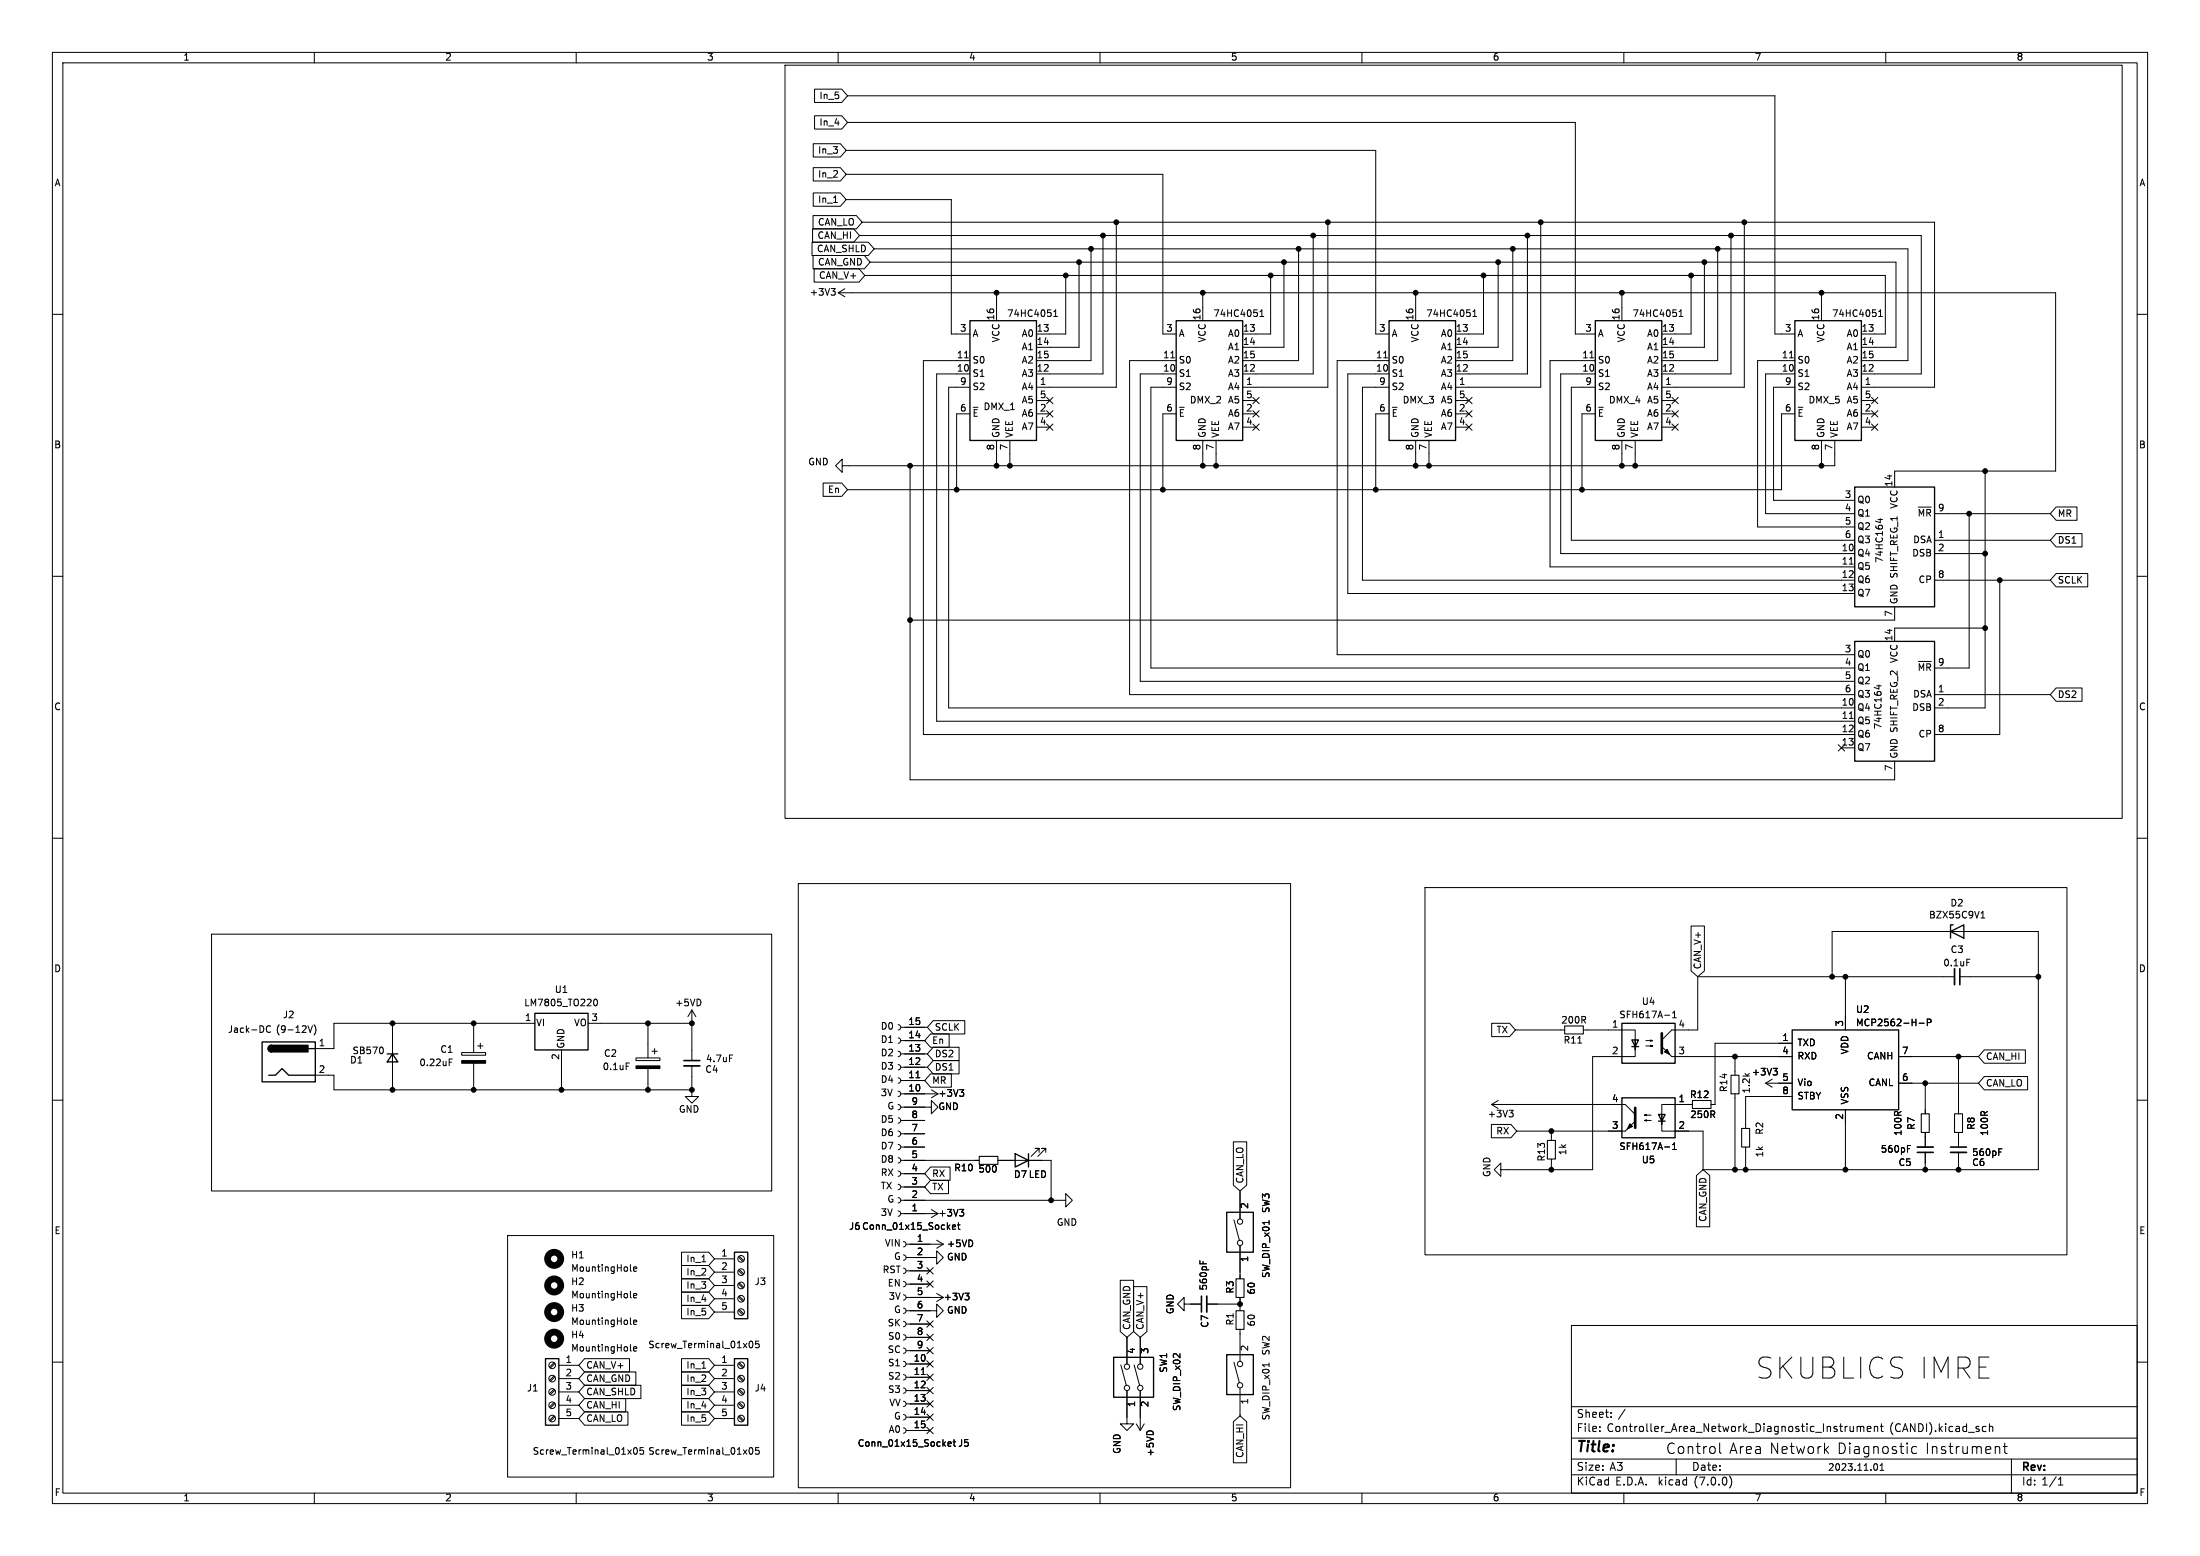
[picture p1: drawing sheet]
<svg xmlns="http://www.w3.org/2000/svg" width="420mm" height="297mm" viewBox="0 0 420 297" stroke-linecap="round" stroke-linejoin="round" font-family="sans-serif">
<g fill="none" stroke="#000" stroke-width=".19">
<path d="M10 10h400v277h-400zM12 12h396v273h-396zM60 10v2M110 10v2M149.9 12.4h255.2v143.8h-255.2zM155.5 17h5.2l1.1 1.3-1.1 1.3h-5.2zM160 10v2M161.8 18.3h177v45.5h3.8M210 10v2M260 10v2M310 10v2M360 10v2"/>
<path d="M155.2 27.4h5.2l1.1 1.3-1.1 1.3h-5.2zM155.2 32h5.2l1.1 1.3-1.1 1.2h-5.2zM155.2 36.8h5.2l1.1 1.3-1.1 1.3h-5.2zM155.5 22.1h5.2l1.1 1.3-1.1 1.2h-5.2zM159.1 38.7h.8M161.5 38.1h20.1v25.7h3.6M161.5 33.3h60.5v30.5h2.5M161.5 28.7h101.1v35.1h2.6M161.8 23.4h138.9v40.4h3.8M10 60h2M155 46.2h10.8l1.1 1.3-1.1 1.3h-10.8zM155.1 43.7h7.9l1.1 1.3-1.1 1.2h-7.9z"/>
<path d="M155.2 41.1h8.3l1.1 1.3-1.1 1.3h-8.3zM155.2 48.8h9.8l1.1 1.2-1.1 1.3h-9.8zM155.4 51.3h8.6l1.1 1.3-1.1 1.2h-8.6zM158.7 55.1h.8l-.5 .5M159.2 55.6l.3 .2v.3l-.3 .2M160 55.9h232.4v34h-30.7v3.1M160 55.9l1.3 .7M161.3 55.1l-1.3 .8M164.1 45h202.7v26.4h-11.5M164.6 42.4h204.7v31.5h-14M165.1 52.6h194.8v11.2h-4.6M166.1 50h195.8v16.3h-6.6"/>
<path d="M166.9 47.5h197.3v21.3h-8.9M190.2 55.9v5.3M201.2 59.5l.3-.4v1.3M203.5 52.6v11.2h-5.6M206 50v16.3h-8.1M208.3 47.5v21.3h-10.4M210.6 45v26.4h-12.7M213.1 42.4v31.5h-15.2M229.6 55.9v5.3M240.5 59.5l.4-.4v1.3M242.6 52.6v11.2h-5.4M245.1 50v16.3h-7.9"/>
<path d="M247.9 47.5v21.3h-10.7M250.7 45v26.4h-13.5M253.5 42.4v31.5h-16.3M270.3 55.9v5.3M281.2 59.5l.3-.4v1.3M283.2 52.6v11.2h-5.3M286 50v16.3h-8.1M288.8 47.5v21.3h-10.9M291.6 45v26.4h-13.7M294.1 42.4v31.5h-16.2M309.6 55.9v5.3M320.5 59.5l.4-.4v1.3"/>
<path d="M322.8 52.6v11.2h-5.6M325.4 50v16.3h-8.2M327.9 47.5v21.3h-10.7M330.5 45v26.4h-13.3M333 42.4v31.5h-15.8M347.7 55.9v5.3M358.6 59.5l.4-.4v1.3M408 60h2M184.1 68.3h.8M185.2 73.9h-4.1v61.2h173M185.2 71.4h-6.4v66.3h175.3M185.2 68.8h-8.9v71.4h177.8"/>
<path d="M185.2 79h-2.6v14.5M185.8 77.7h.9M186 78.8h.4M186.6 78.2h-.6v1.3h.6M197.9 79h2.5M197.9 76.5h2.5M199.8 75.8l1.2 1.3M199.8 78.4l1.2 1.2M201 75.8l-1.2 1.3M201 78.4l-1.2 1.2M201.2 60.4h.7M223.5 68.3h.7"/>
<path d="M224.5 73.9h-4.8v53.6h134.4M224.5 71.4h-6.8v58.6h136.4M224.5 68.8h-8.9v63.8h138.5M224.5 79h-2.5v14.5M225.2 77.7h.9M225.3 78.8h.5M226 78.2h-.7v1.3h.7M237.2 79h2.6M237.2 76.5h2.6M239.2 75.8l1.2 1.3M239.2 78.4l1.2 1.2M240.4 75.8l-1.2 1.3"/>
<path d="M240.4 78.4l-1.2 1.2M240.5 60.4h.8M264.1 68.3h.8M265.2 73.9h-5.1v36.8h94M265.2 71.4h-7.9v41.9h96.8M265.2 68.8h-9.9v56.2h98.8M265.2 79h-2.6v14.5M265.8 77.7h.9M266 78.8h.4M266.6 78.2h-.6v1.3h.6M277.9 79h2.5M277.9 76.5h2.5"/>
<path d="M279.8 78.4l1.2 1.2M279.8 75.8l1.2 1.3M281 78.4l-1.2 1.2M281 75.8l-1.2 1.3M281.2 60.4h.7M303.5 68.3h.7M304.5 73.9h-4.5v29.2h54.1M304.5 71.4h-6.6v34.3h56.2M304.5 68.8h-8.6v39.4h58.2M304.5 79h-2.5v14.5M305.2 77.7h.9M305.4 78.8h.4"/>
<path d="M306 78.2h-.6v1.3h.6M317.2 79h2.6M317.2 76.5h2.6M319.2 78.4l1.2 1.2M319.2 75.8l1.2 1.3M320.4 78.4l-1.2 1.2M320.4 75.8l-1.2 1.3M320.5 60.4h.8M341.6 68.3h.7M342.6 73.9h-4v21.6h15.5M342.6 71.4h-5.5v26.6h17M342.6 68.8h-7.1v31.8h18.6"/>
<path d="M342.6 79h-2.5v14.5h-178.3M343.3 77.7h.9M343.5 78.8h.4M344.1 78.2h-.6v1.3h.6M355.3 79h2.6M355.3 76.5h2.6M357.3 78.4l1.2 1.2M357.3 75.8l1.2 1.3M358.5 78.4l-1.2 1.2M358.5 75.8l-1.2 1.3M358.6 60.4h.8M157.1 92.2h3.6l1.1 1.3-1.1 1.2h-3.6z"/>
<path d="M173.7 88.9v59.9h188v-3.5M190.2 84.1v4.8M192.8 84.1v4.8M197.9 81.5h2.5M199.8 80.9l1.2 1.2M201 80.9l-1.2 1.2M229.6 84.1v4.8M232.2 84.1v4.8M237.2 81.5h2.6M239.2 80.9l1.2 1.2M240.4 80.9l-1.2 1.2M270.3 84.1v4.8"/>
<path d="M272.8 84.1v4.8M277.9 81.5h2.5M279.8 80.9l1.2 1.2M281 80.9l-1.2 1.2M309.6 84.1v4.8M312.2 84.1v4.8M317.2 81.5h2.6M319.2 80.9l1.2 1.2M320.4 80.9l-1.2 1.2M347.7 84.1v4.8M350.3 84.1v4.8h-189.5v1.3l-1.3-1.3 1.3-1.3v1.3M355.3 81.5h2.6"/>
<path d="M357.3 80.9l1.2 1.2M358.5 80.9l-1.2 1.2M358.5 99.2h.9M358.9 99v.8l-.9-.3M366.2 96.8h2.5M366.4 98.5v-1.3l.4 .9 .4-.9v1.3M368.6 97.7l-.2-.4-.6-.1v1.3M369.3 98h22.1M375.9 98v29.5h-6.6M379 89.9v45.2h-9.7M392.5 96.8h4v2.5h-4l-1.1-1.3zM10 110h2"/>
<path d="M353 107.7h.8M361.7 115.8v2.6h-188M369.3 103.1h22.1M369.3 105.7h9.7M369.3 110.7h22.1M379 119.9h-17.3v2.5M381.8 110.7v29.5h-12.5M392.5 109.5h6.1v2.5h-6.1l-1.1-1.3zM392.5 101.9h5v2.5h-5l-1.1-1.3zM408 110h2M353 137.1h.8M358.3 130.9h.8"/>
<path d="M358.7 130.7v.8l-.9-.3M366.2 126.3h2.5M366.4 128v-1.3l.4 .9 .4-.9v1.3M368.6 127.1l-.2-.3-.6-.1v1.3M369.3 132.6h22.1M392.5 131.3h5v2.6h-5l-1.1-1.3zM10 160h2M350.9 142.1l1.2 1.3M351.5 142.7h2.6M352.1 142.1l-1.2 1.3M408 160h2M40.4 178.3h106.9v49h-106.9z"/>
<path d="M152.4 168.7h94v115.3h-94zM272 169.4h122.6v70.1h-122.6zM322.8 176.8h2.6v8.5l-1.3 1.1-1.3-1.1zM378.2 175.2h.7M378.2 174.3l.3-.4v1.3M51.6 195.9a.6 .6 0 0 0-.8 .4 .6 .6 0 0 0 .6 .8l.2-.2M58.8 195.8l.4 1.3 .4-1.3M60 195.6a1.46 1.46 0 0 1 0 1.9M73 200l.2 .3-.2 .7M74.9 195.3v12.7M90.4 195.3v5.6M91.2 199.6h1"/>
<path d="M91.7 199.1v1.1M102.1 195.3h-38.3v4.9h-3.6M112.3 195.3h19.8M113.3 191.2l.3-.5a.68 .68 0 0 1 .5 .6 .68 .68 0 0 1-.5 .7l-.3-.5M123.7 195.3v6.6M132.1 192.8l.7 1.3M132.1 192.8v9.6M132.1 192.8l-.8 1.3M171.4 195.6l.4 .1 .2 .4-.2 .4-.4 .1M171.4 198.1l.4 .2 .2 .3-.2 .4-.4 .1M172 196.1h5M172 198.6h4.5"/>
<path d="M177.6 197.4h3.6v2.5h-3.6l-1.1-1.3zM178.1 194.8h6.1v2.6h-6.1l-1.1-1.3zM178.1 199.9h5v2.5h-5l-1.1-1.2zM284.8 195.3h3.4l1.1 1.3-1.1 1.3h-3.4zM289.3 196.6h9.4M302.3 196.6h9.9v3.8v-1.9M312.2 199.8v1.9h-8.2v21.6h-17.5v-1.3l-1.3 1.3 1.3 1.2v-1.2M314.2 199.6h1.3l-.4 .2v-.3l.4 .1M314.2 198.6h1.3l-.4 .2v-.3l.4 .1M317.8 193.8h1M319.3 193.4l.4-.4v1.3M319.3 194.3h.7"/>
<path d="M324.1 186.4h49M324.1 186.4v10.2h-4.9l-2 1.9M342.1 199.1h-14.7v11.7h-.8M349.8 186.4v-8.6h39.3v45.5h-64M352.3 186.4v10.2M366.4 195.3h.9M367.9 195.2l.6-.1 .2-.2-.1-.3-.7-.1v1.3M374.1 186.4h15M375.5 183.1h.6M10 210h2M60.2 205.2h3.6v2.8h68.3M85.8 202.7h.4"/>
<path d="M85.8 202.1h.6M88.1 200.9h4.6v.5h-4.6zM90.4 202.9v5.1M107.2 200.4v7.6M119.5 202.9h.6M121.4 201.9h4.6v.5h-4.6zM123.7 204v4M124.5 200.7h1M125 200.2v1M132.1 208v1.3h-1.3l1.3 1.3 1.2-1.3h-1.2M132.1 203.5v4.5M139.3 201.4h.6"/>
<path d="M171.4 200.7l.4 .1 .2 .4-.2 .3-.4 .2M171.4 203.2l.4 .2 .2 .3-.2 .4-.4 .1M171.4 205.7l.4 .2 .2 .4-.2 .3-.4 .2M171.4 208.3l.4 .1 .2 .4-.2 .4-.4 .1M171.4 210.8l.4 .2 .2 .3-.2 .4-.4 .1M171.4 213.4l.4 .1 .2 .4-.2 .3-.4 .2M171.4 215.9l.4 .2 .2 .3-.2 .4-.4 .1M171.4 218.4l.4 .2 .2 .4-.2 .3-.4 .2M172 211.3h5.8v1.3l1.3-1.3-1.3-1.2v1.2M172 208.8h7.1M172 201.2h5M172 203.7h5"/>
<path d="M172 206.2h4.5M172 213.9h4.5M172 216.4h4.5M172 218.9h4.5M174.9 205.7h.7M177.6 205h4v2.5h-4l-1.1-1.3zM177.8 208l1.3 .8M178.1 202.4h5v2.6h-5l-1.1-1.3zM179.1 208.8l-1.3 .8M183.2 208h.8l-.4 .5M183.7 208.5l.3 .2v.3l-.3 .3M198.4 220v-.8h-.8h.8l-1.6 1.5"/>
<path d="M199.6 220v-.8h-.7h.7l-1.5 1.5M235.5 217.9h2.5v8.3l-1.3 1.1-1.2-1.1zM284.7 214.6h3.7l1.2 1.3-1.2 1.3h-3.7zM284.7 210.8h25.6l1.9 1.9M284.7 210.8l1.3 .8M286 210.1l-1.3 .7M288.1 211.9h.8l-.5 .5M288.6 212.4l.3 .2v.3l-.3 .3M289.6 215.9h20.7M296.2 215.9v1.8M313.9 213.9l.4-.2v.3l-.4-.1h1.3M313.9 212.9l.4-.2v.3l-.4-.1h1.3"/>
<path d="M317.2 214v1.9h7.9v7.4M317.8 218.9h1M319.2 201.7h22.9M319.3 219.4h.7M319.3 218.5l.4-.4v1.3M323.1 210.8h-5.9v3.8v-1.9M331.2 201.7v3.5M331.2 208.8v14.5M333.2 218.9v4.4M337.1 206.8h5M337.1 206.8l1.2 .7M338.3 206l-1.2 .8"/>
<path d="M338.5 203.9h.8l-.4 .5M339 204.4l.3 .2v.3l-.3 .3M342.1 209.3h-8.9v6.1M352.3 211.8v11.5M362.5 201.7h15.2M362.5 206.8h15.2M364.1 218.7h.6M367.5 206.8v5.8M367.5 216.2v2.7M367.5 220v3.3M373.9 201.7v10.9M373.9 216.2v2.7"/>
<path d="M373.9 220v3.3M378.8 205.5h8.3v2.5h-8.3l-1.1-1.2zM378.8 200.4h7.9v2.5h-7.9l-1.1-1.2zM381.6 219.3h.6M408 210h2M96.9 235.8h50.8v46.1h-50.8zM130.1 239h5.2l1.1 1.3-1.1 1.3h-5.2zM140.9 240l.9 .8M141.1 239.8l.9 .8M171.4 221l.4 .1 .2 .4-.2 .4-.4 .1M171.4 223.5l.4 .2 .2 .3-.2 .4-.4 .1M171.4 226.1l.4 .1 .2 .4-.2 .3-.4 .2"/>
<path d="M171.4 228.6l.4 .2 .2 .3-.2 .4-.4 .1M171.4 231.1l.4 .2 .2 .4-.2 .3-.4 .2M172 229.1h31.5v1.3l1.2-1.3-1.2-1.3v1.3M172 221.5h14.9M172 231.6h7.1M172 224h4.5M172 226.6h4.5M172.5 239.5l.3 .2 .2 .3-.2 .4-.3 .1M172.5 237l.3 .1 .2 .4-.2 .4-.3 .1M173 237.5h7.1M177.6 222.8h3.8v2.5h-3.8l-1.1-1.3zM177.6 225.3h3.5v2.5h-3.5l-1.1-1.2z"/>
<path d="M177.8 230.9l1.3 .7M178.8 236.7l1.3 .8M179.1 231.6l-1.3 .8M180.1 237.5l-1.3 .8M181.8 234.2l.6-.1v-.2l-.4-.1-.2 .2 .1 .6h.5M182.8 233.8h.5M183 233.4v1.1l.3 .2M183.2 230.8h.8l-.4 .5M183.7 231.3l.3 .3v.3l-.3 .2M190.5 221.5h10.2v7.6M235.6 232.8l1 3.9M236.7 227.3v5.4"/>
<path d="M236.7 237.7v6.4M242.3 233v.7M296.2 221.2v2.1M323.8 224.4l1.3-1.1 1.3 1.1v9.8h-2.6zM10 260h2M111.6 259.3h8.6v2.6h-8.6l-1.1-1.3zM120.4 252.8h.1M120.4 257.8l.1 .1M120.4 247.7h.1M120.4 242.6l.1 .1M121 252.4l.6-.1-.1-.3h-.4l-.1 .2v.6h.5M121 242.2l.6-.1-.1-.2-.4-.1-.1 .2v.6h.5"/>
<path d="M121 247.3l.6-.1-.1-.3h-.4l-.1 .2v.6h.5M121 257.5l.6-.1-.1-.3-.4-.1-.1 .2v.6h.5M130.1 244.1h5.2l1.1 1.3-1.1 1.2h-5.2zM130.1 241.6h5.2l1.1 1.2-1.1 1.3h-5.2zM130.1 259.3h5.2l1.1 1.3-1.1 1.3h-5.2zM130.1 249.2h5.2l1.1 1.2-1.1 1.3h-5.2zM130.1 246.6h5.2l1.1 1.3-1.1 1.3h-5.2zM134 240.8h.7M136.4 240.3h3.8M136.4 242.8h3.8M136.4 245.4h3.8M136.4 247.9h3.8"/>
<path d="M136.4 250.4h3.8M140.9 250.1l.9 .9M140.9 247.6l.9 .8M140.9 245l.9 .9M140.9 242.5l.9 .8M141.1 249.9l.9 .9M141.1 247.4l.9 .8M141.1 244.9l.9 .8M141.1 242.3l.9 .9M143.2 256.1l.1-.1a.68 .68 0 0 1 .4 .6 .68 .68 0 0 1-.4 .7 .84 .84 0 0 1-.1-1.2zM144.9 256h-.6l-.1 .6 .2-.1h.4l.1 .2v.4l-.2 .2-.5-.2M172.5 259.8l.3 .2 .2 .4-.2 .3-.3 .2"/>
<path d="M172.5 257.3l.3 .2 .2 .3-.2 .4-.3 .1M172.5 254.8l.3 .1 .2 .4-.2 .3-.3 .2M172.5 252.2l.3 .2 .2 .3-.2 .4-.3 .1M172.5 249.7l.3 .1 .2 .4-.2 .4-.3 .1M172.5 247.1l.3 .2 .2 .4-.2 .3-.3 .2M172.5 244.6l.3 .2 .2 .3-.2 .4-.3 .1M172.5 242.1l.3 .1 .2 .4-.2 .3-.3 .2M173 250.2h5.8v1.3l1.3-1.3-1.3-1.3v1.3M173 240h5.8v1.3l1.3-1.3-1.3-1.2v1.2M173 257.8h4.5M173 255.3h4.5M173 252.7h4.5"/>
<path d="M173 247.6h7.1M173 245.1h4.5M173 242.6h4.5M176.9 259.7l1.3 1.3M176.9 242l1.3 1.2M176.9 252.1l1.3 1.2M176.9 254.7l1.3 1.2M176.9 244.5l1.3 1.2M176.9 257.2l1.3 1.2M178.2 259.7l-1.3 1.3M178.2 242l-1.3 1.2M178.2 252.1l-1.3 1.2"/>
<path d="M178.2 254.7l-1.3 1.2M178.2 244.5l-1.3 1.2M178.2 257.2l-1.3 1.2M178.8 246.9l1.3 .7M180.1 247.6l-1.3 .8M184.2 246.8h.8l-.4 .5M184.8 247.3l.2 .3v.3l-.2 .2M213.9 244.4h2.5v9.8l-1.3 1.1-1.2-1.1zM215.1 255.3v5M216.4 245.6h2.5v8.6l-1.2 1.1-1.3-1.1zM217.7 255.3v5M226.1 248.9v1.3l-1.3-1.3 1.3-1.3v1.3h3.3"/>
<path d="M229.1 240.6v.6M230.4 248.9h6.3M236.7 247.6v2.6M236.7 253.7v6.1M300 253h108v32h-108zM408 260h2M105.8 270.3l-.9 .8M105.8 267.7l-.9 .9M105.8 265.2l-.9 .8M105.8 262.6l-.9 .9M105.8 260.1l-.9 .8M105.9 270.4l-.8 .9"/>
<path d="M105.9 267.9l-.8 .8M105.9 265.4l-.8 .8M105.9 262.8l-.8 .9M105.9 260.3l-.8 .8M106.7 260.6h3.8M106.7 263.1h3.8M106.7 265.7h3.8M106.7 268.2h3.8M106.7 270.8h3.8M111.6 264.4h10.8v2.6h-10.8l-1.1-1.3zM111.6 269.5h8.3v2.5h-8.3l-1.1-1.2zM111.6 267h7.8v2.5h-7.8l-1.1-1.3z"/>
<path d="M111.6 261.9h9.8v2.5h-9.8l-1.1-1.3zM121.1 276.4l.1-.1a.68 .68 0 0 1 .5 .6 .68 .68 0 0 1-.5 .7l-.3-.5zM122.8 276.3h-.6v.6l.1-.1 .5 .1 .1 .1-.1 .5-.2 .1-.4-.1M130.1 264.4h5.2l1.1 1.3-1.1 1.3h-5.2zM130.1 269.5h5.2l1.1 1.3-1.1 1.2h-5.2zM130.1 261.9h5.2l1.1 1.2-1.1 1.3h-5.2zM130.1 267h5.2l1.1 1.2-1.1 1.3h-5.2zM134 261.2h.7M136.4 260.6h3.8M136.4 263.1h3.8M136.4 265.7h3.8M136.4 268.2h3.8"/>
<path d="M136.4 270.8h3.8M140.9 270.4l.9 .9M140.9 267.9l.9 .8M140.9 265.4l.9 .8M140.9 262.8l.9 .9M140.9 260.3l.9 .8M141.1 270.3l.9 .8M141.1 267.7l.9 .9M141.1 265.2l.9 .8M141.1 262.6l.9 .9M141.1 260.1l.9 .8M143.1 276.4l.2-.1a.68 .68 0 0 1 .4 .6 .68 .68 0 0 1-.4 .7l-.3-.5z"/>
<path d="M144.9 276.3h-.6l-.1 .6 .2-.1 .4 .1 .1 .1v.5l-.2 .1-.5-.1M172.5 272.5l.3 .2 .2 .4-.2 .3-.3 .2M172.5 270l.3 .2 .2 .3-.2 .4-.3 .1M172.5 267.5l.3 .1 .2 .4-.2 .3-.3 .2M172.5 264.9l.3 .2 .2 .3-.2 .4-.3 .1M172.5 262.4l.3 .1 .2 .4-.2 .4-.3 .1M173 273h4.5M173 270.5h4.5M173 268h4.5M173 265.4h4.5M173 262.9h4.5M173 260.3h4.5"/>
<path d="M175.9 262.4h.7M176.9 272.4l1.3 1.3M176.9 269.9l1.3 1.2M176.9 262.3l1.3 1.2M176.9 264.8l1.3 1.2M176.9 267.4l1.3 1.2M178.2 272.4l-1.3 1.3M178.2 269.9l-1.3 1.2M178.2 262.3l-1.3 1.2M178.2 264.8l-1.3 1.2M178.2 267.4l-1.3 1.2M181 275.6l.6-.1-.1-.2-.3-.1-.2 .2v.6h.5"/>
<path d="M181.9 275.2h.5M182.1 274.8v1.1l.2 .2M214 260.5l1 3.9M215.1 265.4v6.4h-1.2l1.2 1.2 1.3-1.2h-1.3M216.5 260.5l1.1 3.9M216.9 271.8l.8 1.2M217.7 265.4v7.6M218.4 271.8l-.7 1.2M235.5 271.4l1.2-1.1 1.3 1.1v7.8h-2.5zM235.6 260l1 3.9M236.7 264.9v5.4M242.3 260.2v.7"/>
<path d="M300 278.5h108M300 274.5h108M300 268.5h108M305.4 273.1v.2M305.4 272.3v.2M307.6 270.4v.2M307.6 269.6v.2M320 278.5v3M328.3 275.4v1.8l.3 .2M348.5 276.7l.6 .7M349.1 276.1l-.8 .8M353.2 272.3v.9l.4 .1 .2-.2"/>
<path d="M353.8 272.3v1M354.5 272.4l.5-.1 .2 .2M354.5 272.3v1M355.2 272.5l.2-.2h.3l.1 1M355.2 272.5v.8M356.5 272.8l.7-.2-.1-.3h-.4l-.2 .2v.7h.6M357.8 272.4l.2-.1h.4l.1 1M357.8 272.3v1M358.2 279.4a.75 .75 0 0 1-.2 1.2M358.9 279.7l.4-.3v1.2M359 272.3h.5M359.2 271.8v1.2l.3 .3"/>
<path d="M365.9 276.2l-.6-.1-.4 .4v.6l.2 .2h.8M379 272.3h.1M379.1 273.2l-.1 .1M379.8 272.4l.2-.1h.4v1M379.8 271.8v1.5M381.2 276.1l.5 .1 .1 .2v1M382.4 276.1h.8M382.7 275.4v1.8l.1 .1 .4 .1M384 278.5v6.5M60 285v2M110 285v2M160 285v2"/>
<path d="M210 285v2M260 285v2M300 281.5h108M310 285v2M330.2 281.7a1.72 1.72 0 0 1 0 2.3M358.9 280.6h.7M360 285v2M393 283.5h.8M393 282.4l.4-.4v1.5"/>
<circle cx="236.7" cy="237.2" r=".51"/>
<circle cx="236.7" cy="233.2" r=".51"/>
<circle cx="141.5" cy="245.4" r=".63"/>
<circle cx="141.5" cy="240.3" r=".63"/>
<circle cx="141.5" cy="250.4" r=".63"/>
<circle cx="141.5" cy="242.8" r=".63"/>
<circle cx="141.5" cy="247.9" r=".63"/>
<circle cx="105.4" cy="260.6" r=".63"/>
<circle cx="105.4" cy="270.8" r=".63"/>
<circle cx="105.4" cy="265.7" r=".63"/>
<circle cx="105.4" cy="263.1" r=".63"/>
<circle cx="105.4" cy="268.2" r=".63"/>
<circle cx="141.5" cy="260.6" r=".63"/>
<circle cx="141.5" cy="265.7" r=".63"/>
<circle cx="141.5" cy="263.1" r=".63"/>
<circle cx="141.5" cy="268.2" r=".63"/>
<circle cx="141.5" cy="270.8" r=".63"/>
<circle cx="215.1" cy="264.9" r=".51"/>
<circle cx="215.1" cy="260.9" r=".51"/>
<circle cx="217.7" cy="264.9" r=".51"/>
<circle cx="217.7" cy="260.9" r=".51"/>
<circle cx="236.7" cy="264.4" r=".51"/>
<circle cx="236.7" cy="260.3" r=".51"/>
</g>
<path d="M373.1 184.9v3.1M130.6 203.5h3M366 218.9h3.1M372.4 220h3M230.4 247.4v3" fill="none" stroke="#000" stroke-width=".33"/>
<path d="M374.1 184.9v3.1M130.6 202.4h3M366 220h3.1M372.4 218.9h3M229.4 247.4v3" fill="none" stroke="#000" stroke-width=".3"/>
<g fill="#000" stroke="#000" stroke-width=".19">
<path d="M88.1 202.4h4.6v.5h-4.6zM121.4 203.5h4.6v.5h-4.6zM310.3 215.9l1.9-1.9zM311.1 214.5l.6 .5-1.1 .5zM317.8 200.8l.5-.5 .5 1zM317.2 199.8l2 1.9z"/>
<circle cx="190.2" cy="55.9" r=".46"/>
<circle cx="203.5" cy="52.6" r=".46"/>
<circle cx="206" cy="50" r=".46"/>
<circle cx="208.3" cy="47.5" r=".46"/>
<circle cx="210.6" cy="45" r=".46"/>
<circle cx="213.1" cy="42.4" r=".46"/>
<circle cx="229.6" cy="55.9" r=".46"/>
<circle cx="242.6" cy="52.6" r=".46"/>
<circle cx="245.1" cy="50" r=".46"/>
<circle cx="247.9" cy="47.5" r=".46"/>
<circle cx="250.7" cy="45" r=".46"/>
<circle cx="253.5" cy="42.4" r=".46"/>
<circle cx="270.3" cy="55.9" r=".46"/>
<circle cx="283.2" cy="52.6" r=".46"/>
<circle cx="286" cy="50" r=".46"/>
<circle cx="288.8" cy="47.5" r=".46"/>
<circle cx="291.6" cy="45" r=".46"/>
<circle cx="294.1" cy="42.4" r=".46"/>
<circle cx="309.6" cy="55.9" r=".46"/>
<circle cx="322.8" cy="52.6" r=".46"/>
<circle cx="325.4" cy="50" r=".46"/>
<circle cx="327.9" cy="47.5" r=".46"/>
<circle cx="330.5" cy="45" r=".46"/>
<circle cx="333" cy="42.4" r=".46"/>
<circle cx="347.7" cy="55.9" r=".46"/>
<circle cx="173.7" cy="88.9" r=".46"/>
<circle cx="182.6" cy="93.5" r=".46"/>
<circle cx="190.2" cy="88.9" r=".46"/>
<circle cx="192.8" cy="88.9" r=".46"/>
<circle cx="222" cy="93.5" r=".46"/>
<circle cx="229.6" cy="88.9" r=".46"/>
<circle cx="232.2" cy="88.9" r=".46"/>
<circle cx="262.6" cy="93.5" r=".46"/>
<circle cx="270.3" cy="88.9" r=".46"/>
<circle cx="272.8" cy="88.9" r=".46"/>
<circle cx="302" cy="93.5" r=".46"/>
<circle cx="309.6" cy="88.9" r=".46"/>
<circle cx="312.2" cy="88.9" r=".46"/>
<circle cx="347.7" cy="88.9" r=".46"/>
<circle cx="375.9" cy="98" r=".46"/>
<circle cx="379" cy="89.9" r=".46"/>
<circle cx="173.7" cy="118.4" r=".46"/>
<circle cx="379" cy="119.9" r=".46"/>
<circle cx="379" cy="105.7" r=".46"/>
<circle cx="381.8" cy="110.7" r=".46"/>
<circle cx="74.9" cy="195.3" r=".46"/>
<circle cx="90.4" cy="195.3" r=".46"/>
<circle cx="123.7" cy="195.3" r=".46"/>
<circle cx="132.1" cy="195.3" r=".46"/>
<circle cx="349.8" cy="186.4" r=".46"/>
<circle cx="352.3" cy="186.4" r=".46"/>
<circle cx="389.1" cy="186.4" r=".46"/>
<circle cx="74.9" cy="208" r=".46"/>
<circle cx="90.4" cy="208" r=".46"/>
<circle cx="107.2" cy="208" r=".46"/>
<circle cx="123.7" cy="208" r=".46"/>
<circle cx="132.1" cy="208" r=".46"/>
<circle cx="296.2" cy="215.9" r=".46"/>
<circle cx="331.2" cy="201.7" r=".46"/>
<circle cx="367.5" cy="206.8" r=".46"/>
<circle cx="373.9" cy="201.7" r=".46"/>
<circle cx="200.7" cy="229.1" r=".46"/>
<circle cx="296.2" cy="223.3" r=".46"/>
<circle cx="331.2" cy="223.3" r=".46"/>
<circle cx="333.2" cy="223.3" r=".46"/>
<circle cx="352.3" cy="223.3" r=".46"/>
<circle cx="367.5" cy="223.3" r=".46"/>
<circle cx="373.9" cy="223.3" r=".46"/>
<circle cx="236.7" cy="248.9" r=".46"/>
</g>
<g fill="none" stroke="#000" stroke-width=".25">
<path d="M185.2 61.2h12.7v22.9h-12.7zM224.5 61.2h12.7v22.9h-12.7zM265.2 61.2h12.7v22.9h-12.7zM304.5 61.2h12.7v22.9h-12.7zM342.6 61.2h12.7v22.9h-12.7zM354.1 93h15.2v22.8h-15.2zM354.1 122.4h15.2v22.9h-15.2zM372.4 177.8l2.5-1.3v2.6zM372.9 176.5h-.5v2.6M50 198.9h10.2v7.6h-10.2zM51.8 199.5a.64 .64 0 0 0-.6 .7 .64 .64 0 0 0 .6 .6M102.1 193.4h10.2v7h-10.2z"/>
<path d="M309.6 195.3h10.2v7.6h-10.2zM311.5 198.5h1.3l-.6 1.3zM311.5 199.8h1.3M342.1 196.6h20.4v15.2h-20.4zM51.3 205.2h1.3l1.2-1.2 1.3 1.2h5.1M58.9 200.2h1.3M73.9 201.2h2M74.9 201.2l1 1.5h-2zM309.6 209.6h10.2v7.6h-10.2zM316.6 212.7h1.3l-.7 1.3zM316.6 214h1.3M140.2 239h2.5v12.7h-2.5z"/>
<path d="M193.8 220.2l2.5 1.3-2.5 1.3zM196.3 220.2v2.6M234.2 231.4h5.1v7.6h-5.1zM104.1 259.3h2.6v12.7h-2.6zM140.2 259.3h2.5v12.7h-2.5zM212.6 259.1h7.6v7.6h-7.6zM234.2 258.6h5.1v7.6h-5.1z"/>
</g>
<path d="M298.7 195.8h3.6v1.6h-3.6zM295.4 217.7h1.5v3.5h-1.5zM323.1 210.1h3.5v1.5h-3.5zM330.5 205.2h1.5v3.6h-1.5zM332.5 215.4h1.5v3.5h-1.5zM366.8 212.6h1.5v3.6h-1.5zM373.1 212.6h1.5v3.6h-1.5zM186.9 220.7h3.6v1.5h-3.6zM236 244.1h1.5v3.5h-1.5zM236 250.2h1.5v3.5h-1.5z" fill="none" stroke="#000" stroke-width=".2"/>
<path d="M51.8 199.5h7v1.3h-7zM51.4 199.7l.4-.2v1.3a.64 .64 0 0 1-.6-.4 .64 .64 0 0 1 .2-.7z" fill="#000" stroke="#000" stroke-width=".25"/>
<path d="M317.2 197.2v3.8M312.2 211.5v3.8" fill="none" stroke="#000" stroke-width=".51"/>
<g fill="none" stroke="#000" stroke-width="1.3">
<circle cx="105.8" cy="255.5" r="1.27"/>
<circle cx="105.8" cy="250.4" r="1.27"/>
<circle cx="105.8" cy="245.4" r="1.27"/>
<circle cx="105.8" cy="240.3" r="1.27"/>
</g>
<text font-size="5.6" x="335" y="263.9">SKUBLICS IMRE</text>
<g font-size="2.8">
<text x="301" y="277.8">Title:</text>
<text x="318" y="277.9">Control</text>
<text x="330" y="277.9">Area Network</text>
<text x="350.6" y="277.9">Diagnostic</text>
<text x="367.4" y="277.9">Instrument</text>
</g>
<g font-size="2.1">
<text x="301" y="273.6">File:</text>
<text x="301" y="270.9">Sheet:</text>
<text x="306.8" y="273.6">Controller_Area_Network_Diagnostic_Instrument</text>
<text x="308.9" y="270.9">/</text>
<text x="360.7" y="273.6">(CANDI).kicad_sch</text>
<text x="301" y="281">Size:</text>
<text x="307.3" y="281">A3</text>
<text x="323" y="281">Date:</text>
<text x="386" y="281.2">Rev:</text>
<text x="301" y="283.8">KiCad</text>
<text x="308.4" y="283.8">E.D.A.</text>
<text x="316.6" y="283.8">kicad</text>
<text x="323.6" y="283.8">(7.0.0)</text>
<text x="386" y="283.8">Id: 1/1</text>
</g>
<g font-size="1.8">
<text x="35" y="11.8">1</text>
<text x="85" y="11.8">2</text>
<text x="135" y="11.8">3</text>
<text x="185" y="11.8">4</text>
<text x="235" y="11.8">5</text>
<text x="285" y="11.8">6</text>
<text x="335" y="11.8">7</text>
<text x="385" y="11.8">8</text>
<text x="156.3" y="19.2">In_5</text>
<text x="156.1" y="29.6">In_3</text>
<text x="156.3" y="24.3">In_4</text>
<text x="10.4" y="35.8">A</text>
<text x="156.1" y="34.2">In_2</text>
<text x="408.4" y="35.8">A</text>
<text x="156.1" y="39">In_1</text>
<text x="155.9" y="45.9">CAN_HI</text>
<text x="156" y="43.3">CAN_LO</text>
<text x="155.8" y="48.4">CAN_SHLD</text>
<text x="156" y="51">CAN_GND</text>
<text x="156.2" y="53.5">CAN_V+</text>
<text x="154.6" y="56.7">+3V3</text>
<text x="183.2" y="63.5">3</text>
<text x="185.7" y="64.6">A</text>
<text x="190" y="61.2" transform="rotate(-90 190 61.2)">16</text>
<text x="191.1" y="65.5" transform="rotate(-90 191.1 65.5)">VCC</text>
<text x="192.2" y="60.8">74HC4051</text>
<text x="194.9" y="64.6">A0</text>
<text x="197.9" y="63.5">13</text>
<text x="222.6" y="63.5">3</text>
<text x="225" y="64.6">A</text>
<text x="229.4" y="61.2" transform="rotate(-90 229.4 61.2)">16</text>
<text x="230.4" y="65.5" transform="rotate(-90 230.4 65.5)">VCC</text>
<text x="231.6" y="60.8">74HC4051</text>
<text x="234.3" y="64.6">A0</text>
<text x="237.2" y="63.5">13</text>
<text x="263.2" y="63.5">3</text>
<text x="265.7" y="64.6">A</text>
<text x="270" y="61.2" transform="rotate(-90 270 61.2)">16</text>
<text x="271.1" y="65.5" transform="rotate(-90 271.1 65.5)">VCC</text>
<text x="272.2" y="60.8">74HC4051</text>
<text x="274.9" y="64.6">A0</text>
<text x="277.9" y="63.5">13</text>
<text x="302.6" y="63.5">3</text>
<text x="305.1" y="64.6">A</text>
<text x="309.4" y="61.2" transform="rotate(-90 309.4 61.2)">16</text>
<text x="310.5" y="65.5" transform="rotate(-90 310.5 65.5)">VCC</text>
<text x="311.6" y="60.8">74HC4051</text>
<text x="314.3" y="64.6">A0</text>
<text x="317.2" y="63.5">13</text>
<text x="340.7" y="63.5">3</text>
<text x="343.2" y="64.6">A</text>
<text x="347.5" y="61.2" transform="rotate(-90 347.5 61.2)">16</text>
<text x="348.6" y="65.5" transform="rotate(-90 348.6 65.5)">VCC</text>
<text x="349.7" y="60.8">74HC4051</text>
<text x="352.4" y="64.6">A0</text>
<text x="355.3" y="63.5">13</text>
<text x="182.6" y="71.1">10</text>
<text x="182.6" y="68.6">11</text>
<text x="185.7" y="69.7">S0</text>
<text x="194.9" y="67.1">A1</text>
<text x="194.9" y="69.7">A2</text>
<text x="197.9" y="71.1">12</text>
<text x="197.9" y="66">14</text>
<text x="197.9" y="68.6">15</text>
<text x="222" y="71.1">10</text>
<text x="222" y="68.6">11</text>
<text x="225" y="69.7">S0</text>
<text x="234.3" y="67.1">A1</text>
<text x="234.3" y="69.7">A2</text>
<text x="237.2" y="71.1">12</text>
<text x="237.2" y="66">14</text>
<text x="237.2" y="68.6">15</text>
<text x="262.6" y="71.1">10</text>
<text x="262.6" y="68.6">11</text>
<text x="265.7" y="69.7">S0</text>
<text x="274.9" y="67.1">A1</text>
<text x="274.9" y="69.7">A2</text>
<text x="277.9" y="71.1">12</text>
<text x="277.9" y="66">14</text>
<text x="277.9" y="68.6">15</text>
<text x="302" y="71.1">10</text>
<text x="302" y="68.6">11</text>
<text x="305.1" y="69.7">S0</text>
<text x="314.3" y="67.1">A1</text>
<text x="314.3" y="69.7">A2</text>
<text x="317.2" y="71.1">12</text>
<text x="317.2" y="66">14</text>
<text x="317.2" y="68.6">15</text>
<text x="340.1" y="71.1">10</text>
<text x="340.1" y="68.6">11</text>
<text x="343.2" y="69.7">S0</text>
<text x="352.4" y="67.1">A1</text>
<text x="352.4" y="69.7">A2</text>
<text x="355.3" y="71.1">12</text>
<text x="355.3" y="66">14</text>
<text x="355.3" y="68.6">15</text>
<text x="183.2" y="73.7">9</text>
<text x="185.7" y="72.2">S1</text>
<text x="185.7" y="74.7">S2</text>
<text x="194.9" y="74.7">A4</text>
<text x="194.9" y="72.2">A3</text>
<text x="194.9" y="77.3">A5</text>
<text x="198.5" y="73.7">1</text>
<text x="198.5" y="76.2">5</text>
<text x="222.6" y="73.7">9</text>
<text x="225" y="72.2">S1</text>
<text x="225" y="74.7">S2</text>
<text x="227.1" y="77.3">DMX_2</text>
<text x="234.3" y="74.7">A4</text>
<text x="234.3" y="72.2">A3</text>
<text x="234.3" y="77.3">A5</text>
<text x="237.8" y="73.7">1</text>
<text x="237.8" y="76.2">5</text>
<text x="263.2" y="73.7">9</text>
<text x="265.7" y="72.2">S1</text>
<text x="265.7" y="74.7">S2</text>
<text x="267.7" y="77.3">DMX_3</text>
<text x="274.9" y="74.7">A4</text>
<text x="274.9" y="72.2">A3</text>
<text x="274.9" y="77.3">A5</text>
<text x="278.5" y="73.7">1</text>
<text x="278.5" y="76.2">5</text>
<text x="302.6" y="73.7">9</text>
<text x="305.1" y="72.2">S1</text>
<text x="305.1" y="74.7">S2</text>
<text x="307.1" y="77.3">DMX_4</text>
<text x="314.3" y="74.7">A4</text>
<text x="314.3" y="72.2">A3</text>
<text x="314.3" y="77.3">A5</text>
<text x="317.8" y="73.7">1</text>
<text x="317.8" y="76.2">5</text>
<text x="340.7" y="73.7">9</text>
<text x="343.2" y="72.2">S1</text>
<text x="343.2" y="74.7">S2</text>
<text x="345.2" y="77.3">DMX_5</text>
<text x="352.4" y="74.7">A4</text>
<text x="352.4" y="72.2">A3</text>
<text x="352.4" y="77.3">A5</text>
<text x="355.9" y="73.7">1</text>
<text x="355.9" y="76.2">5</text>
<text x="183.2" y="78.7">6</text>
<text x="187.7" y="78.5">DMX_1</text>
<text x="191.1" y="83.6" transform="rotate(-90 191.1 83.6)">GND</text>
<text x="193.6" y="83.6" transform="rotate(-90 193.6 83.6)">VEE</text>
<text x="194.9" y="79.8">A6</text>
<text x="194.9" y="82.4">A7</text>
<text x="198.5" y="78.7">2</text>
<text x="198.5" y="81.3">4</text>
<text x="222.6" y="78.7">6</text>
<text x="230.4" y="83.6" transform="rotate(-90 230.4 83.6)">GND</text>
<text x="233" y="83.6" transform="rotate(-90 233 83.6)">VEE</text>
<text x="234.3" y="79.8">A6</text>
<text x="234.3" y="82.4">A7</text>
<text x="237.8" y="78.7">2</text>
<text x="237.8" y="81.3">4</text>
<text x="263.2" y="78.7">6</text>
<text x="271.1" y="83.6" transform="rotate(-90 271.1 83.6)">GND</text>
<text x="273.6" y="83.6" transform="rotate(-90 273.6 83.6)">VEE</text>
<text x="274.9" y="79.8">A6</text>
<text x="274.9" y="82.4">A7</text>
<text x="278.5" y="78.7">2</text>
<text x="278.5" y="81.3">4</text>
<text x="302.6" y="78.7">6</text>
<text x="310.5" y="83.6" transform="rotate(-90 310.5 83.6)">GND</text>
<text x="313" y="83.6" transform="rotate(-90 313 83.6)">VEE</text>
<text x="314.3" y="79.8">A6</text>
<text x="314.3" y="82.4">A7</text>
<text x="317.8" y="78.7">2</text>
<text x="317.8" y="81.3">4</text>
<text x="340.7" y="78.7">6</text>
<text x="348.6" y="83.6" transform="rotate(-90 348.6 83.6)">GND</text>
<text x="351.1" y="83.6" transform="rotate(-90 351.1 83.6)">VEE</text>
<text x="352.4" y="79.8">A6</text>
<text x="352.4" y="82.4">A7</text>
<text x="355.9" y="78.7">2</text>
<text x="355.9" y="81.3">4</text>
<text x="10.3" y="85.8">B</text>
<text x="154.2" y="89.1">GND</text>
<text x="190" y="86" transform="rotate(-90 190 86)">8</text>
<text x="192.5" y="86" transform="rotate(-90 192.5 86)">7</text>
<text x="229.4" y="86" transform="rotate(-90 229.4 86)">8</text>
<text x="231.9" y="86" transform="rotate(-90 231.9 86)">7</text>
<text x="270" y="86" transform="rotate(-90 270 86)">8</text>
<text x="272.5" y="86" transform="rotate(-90 272.5 86)">7</text>
<text x="309.4" y="86" transform="rotate(-90 309.4 86)">8</text>
<text x="311.9" y="86" transform="rotate(-90 311.9 86)">7</text>
<text x="347.5" y="86" transform="rotate(-90 347.5 86)">8</text>
<text x="350" y="86" transform="rotate(-90 350 86)">7</text>
<text x="408.3" y="85.8">B</text>
<text x="157.9" y="94.4">En</text>
<text x="352.1" y="95.2">3</text>
<text x="361.4" y="93" transform="rotate(-90 361.4 93)">14</text>
<text x="352.1" y="97.8">4</text>
<text x="352.1" y="100.3">5</text>
<text x="354.6" y="96.3">Q0</text>
<text x="354.6" y="98.9">Q1</text>
<text x="354.6" y="101.4">Q2</text>
<text x="362.5" y="97.2" transform="rotate(-90 362.5 97.2)">VCC</text>
<text x="366" y="99.5">~{MR}</text>
<text x="369.9" y="97.8">9</text>
<text x="392.8" y="99">MR</text>
<text x="351.5" y="105.4">10</text>
<text x="351.5" y="107.9">11</text>
<text x="352.1" y="102.9">6</text>
<text x="354.6" y="106.5">Q4</text>
<text x="354.6" y="103.9">Q3</text>
<text x="359.7" y="107.5" transform="rotate(-90 359.7 107.5)">74HC164</text>
<text x="364.9" y="106.5">DSB</text>
<text x="365.1" y="103.9">DSA</text>
<text x="369.9" y="102.9">1</text>
<text x="369.9" y="105.4">2</text>
<text x="392.8" y="104">DS1</text>
<text x="351.5" y="110.5">12</text>
<text x="351.5" y="113">13</text>
<text x="354.6" y="109">Q5</text>
<text x="354.6" y="111.6">Q6</text>
<text x="366.1" y="111.6">CP</text>
<text x="369.9" y="110.5">8</text>
<text x="392.8" y="111.7">SCLK</text>
<text x="354.6" y="114.1">Q7</text>
<text x="361.4" y="117.8" transform="rotate(-90 361.4 117.8)">7</text>
<text x="362.5" y="115.3" transform="rotate(-90 362.5 115.3)">GND SHIFT_REG_1</text>
<text x="352.1" y="124.7">3</text>
<text x="354.6" y="125.8">Q0</text>
<text x="361.4" y="122.4" transform="rotate(-90 361.4 122.4)">14</text>
<text x="352.1" y="127.3">4</text>
<text x="352.1" y="129.8">5</text>
<text x="354.6" y="128.3">Q1</text>
<text x="354.6" y="130.9">Q2</text>
<text x="362.5" y="126.7" transform="rotate(-90 362.5 126.7)">VCC</text>
<text x="366" y="128.9">~{MR}</text>
<text x="369.9" y="127.3">9</text>
<text x="10.3" y="135.8">C</text>
<text x="351.5" y="134.9">10</text>
<text x="351.5" y="137.4">11</text>
<text x="352.1" y="132.3">6</text>
<text x="354.6" y="136">Q4</text>
<text x="354.6" y="133.4">Q3</text>
<text x="364.9" y="136">DSB</text>
<text x="365.1" y="133.4">DSA</text>
<text x="369.9" y="132.3">1</text>
<text x="369.9" y="134.9">2</text>
<text x="392.8" y="133.5">DS2</text>
<text x="408.3" y="135.8">C</text>
<text x="351.5" y="140">12</text>
<text x="351.5" y="142.5">13</text>
<text x="354.6" y="138.5">Q5</text>
<text x="354.6" y="141">Q6</text>
<text x="354.6" y="143.6">Q7</text>
<text x="359.5" y="139.3" transform="rotate(-90 359.5 139.3)">74HC164</text>
<text x="366.1" y="141">CP</text>
<text x="369.9" y="140">8</text>
<text x="361.4" y="147.2" transform="rotate(-90 361.4 147.2)">7</text>
<text x="362.5" y="144.8" transform="rotate(-90 362.5 144.8)">GND SHIFT_REG_2</text>
<text x="372.3" y="173.3">D2</text>
<text x="368.2" y="175.6">BZX55C9V1</text>
<text x="10.3" y="185.8">D</text>
<text x="325" y="185" transform="rotate(-90 325 185)">CAN_V+</text>
<text x="370.9" y="184.7">0.1uF</text>
<text x="372.3" y="182.2">C3</text>
<text x="408.3" y="185.8">D</text>
<text x="105.9" y="189.8">U1</text>
<text x="43.5" y="197.4">Jack-DC</text>
<text x="52.7" y="197.4">(9-12V)</text>
<text x="54" y="194.6">J2</text>
<text x="100" y="192.3">LM7805_TO220</text>
<text x="100.2" y="195.1">1</text>
<text x="102.4" y="196.2">VI</text>
<text x="109.5" y="196.2">VO</text>
<text x="112.9" y="195.1">3</text>
<text x="128.8" y="192.3">+5VD</text>
<text x="168.1" y="196.7">D0</text>
<text x="173.4" y="195.8">15</text>
<text x="178.5" y="197">SCLK</text>
<text x="285.6" y="197.5">TX</text>
<text x="298" y="195.6">200R</text>
<text x="307.7" y="196.3">1</text>
<text x="309.1" y="194.6">SFH617A-1</text>
<text x="313.4" y="192.1">U4</text>
<text x="320.4" y="196.3">4</text>
<text x="352" y="196" transform="rotate(-90 352 196)">3</text>
<text x="354.3" y="193.6">U2</text>
<text x="354.3" y="196.2">MCP2562-H-P</text>
<text x="60.8" y="199.9">1</text>
<text x="66.8" y="203.3">D1</text>
<text x="67.2" y="201.5">SB570</text>
<text x="80" y="203.8">0.22uF</text>
<text x="84" y="201.2">C1</text>
<text x="106.9" y="202.3" transform="rotate(-90 106.9 202.3)">2</text>
<text x="108" y="200.2" transform="rotate(-90 108 200.2)">GND</text>
<text x="115.2" y="202">C2</text>
<text x="134.7" y="203">4.7uF</text>
<text x="168.1" y="199.3">D1</text>
<text x="168.1" y="201.8">D2</text>
<text x="173.4" y="203.5">12</text>
<text x="173.4" y="200.9">13</text>
<text x="173.4" y="198.4">14</text>
<text x="178" y="199.5">En</text>
<text x="178.5" y="202.1">DS2</text>
<text x="298.4" y="199.5">R11</text>
<text x="307.7" y="201.4">2</text>
<text x="320.4" y="201.4">3</text>
<text x="340.2" y="198.9">1</text>
<text x="340.2" y="201.4">4</text>
<text x="343.2" y="200">TXD</text>
<text x="343.2" y="202.5">RXD</text>
<text x="353.1" y="201.4" transform="rotate(-90 353.1 201.4)">VDD</text>
<text x="356.3" y="202.5">CANH</text>
<text x="363.1" y="201.4">7</text>
<text x="379.1" y="202.6">CAN_HI</text>
<text x="60.8" y="205">2</text>
<text x="115" y="204.5">0.1uF</text>
<text x="134.6" y="205">C4</text>
<text x="168.1" y="209.4">3V</text>
<text x="168.1" y="204.3">D3</text>
<text x="168.1" y="206.9">D4</text>
<text x="173.4" y="208.5">10</text>
<text x="173.4" y="206">11</text>
<text x="178" y="207.2">MR</text>
<text x="178.5" y="204.6">DS1</text>
<text x="179.1" y="209.6">+3V3</text>
<text x="322.6" y="209.9">R12</text>
<text x="330" y="208.5" transform="rotate(-90 330 208.5)">R14</text>
<text x="334.3" y="208.8" transform="rotate(-90 334.3 208.8)">1.2k</text>
<text x="334.4" y="205.5">+3V3</text>
<text x="340.2" y="206.5">5</text>
<text x="340.2" y="209">8</text>
<text x="343.2" y="207.6">Vio</text>
<text x="356.6" y="207.6">CANL</text>
<text x="363.1" y="206.5">6</text>
<text x="379.1" y="207.7">CAN_LO</text>
<text x="129.5" y="212.7">GND</text>
<text x="168.1" y="214.5">D5</text>
<text x="169.4" y="212">G</text>
<text x="174" y="213.6">8</text>
<text x="174" y="211.1">9</text>
<text x="179.1" y="212.2">GND</text>
<text x="284" y="213.6">+3V3</text>
<text x="307.7" y="215.6">3</text>
<text x="307.7" y="210.6">4</text>
<text x="320.4" y="210.6">1</text>
<text x="320.4" y="215.6">2</text>
<text x="322.6" y="213.7">250R</text>
<text x="343.2" y="210.1">STBY</text>
<text x="352" y="213.8" transform="rotate(-90 352 213.8)">2</text>
<text x="353.1" y="210.8" transform="rotate(-90 353.1 210.8)">VSS</text>
<text x="365.8" y="215.7" transform="rotate(-90 365.8 215.7)">R7</text>
<text x="377.3" y="215.7" transform="rotate(-90 377.3 215.7)">R8</text>
<text x="168.1" y="217">D6</text>
<text x="168.1" y="219.6">D7</text>
<text x="174" y="221.2">5</text>
<text x="174" y="218.7">6</text>
<text x="174" y="216.2">7</text>
<text x="285.5" y="216.8">RX</text>
<text x="295.2" y="221.8" transform="rotate(-90 295.2 221.8)">R13</text>
<text x="299.3" y="220.6" transform="rotate(-90 299.3 220.6)">1k</text>
<text x="309.1" y="219.8">SFH617A-1</text>
<text x="336.9" y="221" transform="rotate(-90 336.9 221)">1k</text>
<text x="336.9" y="216.7" transform="rotate(-90 336.9 216.7)">R2</text>
<text x="359" y="220.3">560pF</text>
<text x="363.3" y="216.9" transform="rotate(-90 363.3 216.9)">100R</text>
<text x="376.4" y="220.9">560pF</text>
<text x="379.8" y="216.9" transform="rotate(-90 379.8 216.9)">100R</text>
<text x="168.1" y="224.7">RX</text>
<text x="168.1" y="227.2">TX</text>
<text x="168.1" y="222.1">D8</text>
<text x="174" y="226.3">3</text>
<text x="174" y="223.8">4</text>
<text x="178" y="224.9">RX</text>
<text x="178" y="227.5">TX</text>
<text x="182.1" y="223.8">R10</text>
<text x="186.7" y="224.1">500</text>
<text x="193.5" y="225.1">D7 LED</text>
<text x="237.6" y="225.9" transform="rotate(-90 237.6 225.9)">CAN_LO</text>
<text x="284.8" y="224.7" transform="rotate(-90 284.8 224.7)">GND</text>
<text x="313.4" y="222.3">U5</text>
<text x="362.4" y="222.8">C5</text>
<text x="376.4" y="222.8">C6</text>
<text x="168.1" y="232.3">3V</text>
<text x="169.4" y="229.7">G</text>
<text x="174" y="231.4">1</text>
<text x="174" y="228.9">2</text>
<text x="179.1" y="232.5">+3V3</text>
<text x="238.6" y="230.8" transform="rotate(-90 238.6 230.8)">2</text>
<text x="242.6" y="231.6" transform="rotate(-90 242.6 231.6)">SW3</text>
<text x="326" y="233.3" transform="rotate(-90 326 233.3)">CAN_GND</text>
<text x="10.4" y="235.8">E</text>
<text x="162" y="235">J6 Conn_01x15_Socket</text>
<text x="168.8" y="238.1">VIN</text>
<text x="175" y="237.2">1</text>
<text x="175" y="239.8">2</text>
<text x="180.7" y="238.3">+5VD</text>
<text x="201.7" y="234.3">GND</text>
<text x="408.3" y="235.8">E</text>
<text x="109" y="245.6">H2</text>
<text x="109" y="240.5">H1</text>
<text x="109" y="243">MountingHole</text>
<text x="130.9" y="241.2">In_1</text>
<text x="130.9" y="243.7">In_2</text>
<text x="137.6" y="240">1</text>
<text x="137.6" y="242.6">2</text>
<text x="137.6" y="245.1">3</text>
<text x="144" y="245.6">J3</text>
<text x="168.4" y="243.2">RST</text>
<text x="169.4" y="245.7">EN</text>
<text x="170.6" y="240.7">G</text>
<text x="175" y="242.3">3</text>
<text x="175" y="244.9">4</text>
<text x="180.7" y="240.9">GND</text>
<text x="238.6" y="241" transform="rotate(-90 238.6 241)">1</text>
<text x="242.6" y="244" transform="rotate(-90 242.6 244)">SW_DIP_x01</text>
<text x="109" y="250.6">H3</text>
<text x="109" y="248.1">MountingHole</text>
<text x="130.9" y="246.3">In_3</text>
<text x="130.9" y="251.4">In_5</text>
<text x="130.9" y="248.8">In_4</text>
<text x="137.6" y="247.6">4</text>
<text x="137.6" y="250.2">5</text>
<text x="169.5" y="248.3">3V</text>
<text x="170.6" y="250.8">G</text>
<text x="175" y="247.4">5</text>
<text x="175" y="249.9">6</text>
<text x="180.1" y="248.5">+3V3</text>
<text x="180.7" y="251">GND</text>
<text x="224.3" y="250.9" transform="rotate(-90 224.3 250.9)">GND</text>
<text x="230.7" y="246.4" transform="rotate(-90 230.7 246.4)">560pF</text>
<text x="235.8" y="247" transform="rotate(-90 235.8 247)">R3</text>
<text x="239.8" y="247.2" transform="rotate(-90 239.8 247.2)">60</text>
<text x="109" y="253.2">MountingHole</text>
<text x="109" y="255.7">H4</text>
<text x="123.7" y="257.6">Screw_Terminal_01x05</text>
<text x="169.4" y="253.4">SK</text>
<text x="169.4" y="255.9">S0</text>
<text x="175" y="252.5">7</text>
<text x="175" y="255">8</text>
<text x="175" y="257.6">9</text>
<text x="216.1" y="253.8" transform="rotate(-90 216.1 253.8)">CAN_GND</text>
<text x="218.6" y="253.8" transform="rotate(-90 218.6 253.8)">CAN_V+</text>
<text x="230.9" y="253.5" transform="rotate(-90 230.9 253.5)">C7</text>
<text x="235.8" y="253.1" transform="rotate(-90 235.8 253.1)">R1</text>
<text x="238.6" y="258" transform="rotate(-90 238.6 258)">2</text>
<text x="239.8" y="253.3" transform="rotate(-90 239.8 253.3)">60</text>
<text x="107.9" y="260.3">1</text>
<text x="107.9" y="262.9">2</text>
<text x="109" y="258.3">MountingHole</text>
<text x="111.9" y="261.5">CAN_V+</text>
<text x="130.9" y="261.5">In_1</text>
<text x="137.6" y="260.3">1</text>
<text x="137.6" y="262.9">2</text>
<text x="169.4" y="258.4">SC</text>
<text x="169.4" y="261">S1</text>
<text x="169.4" y="263.5">S2</text>
<text x="174.4" y="260.1">10</text>
<text x="174.4" y="262.6">11</text>
<text x="217" y="258.5" transform="rotate(-90 217 258.5)">4</text>
<text x="219.6" y="258.5" transform="rotate(-90 219.6 258.5)">3</text>
<text x="223.1" y="262.1" transform="rotate(-90 223.1 262.1)">SW1</text>
<text x="242.6" y="258.8" transform="rotate(-90 242.6 258.8)">SW2</text>
<text x="100.6" y="265.9">J1</text>
<text x="107.9" y="265.4">3</text>
<text x="107.9" y="268">4</text>
<text x="111.9" y="266.6">CAN_SHLD</text>
<text x="111.9" y="269.1">CAN_HI</text>
<text x="111.9" y="264.1">CAN_GND</text>
<text x="130.9" y="266.6">In_3</text>
<text x="130.9" y="264.1">In_2</text>
<text x="130.9" y="269.1">In_4</text>
<text x="137.6" y="265.4">3</text>
<text x="137.6" y="268">4</text>
<text x="144" y="265.9">J4</text>
<text x="169.4" y="266.1">S3</text>
<text x="169.7" y="268.6">VV</text>
<text x="174.4" y="265.2">12</text>
<text x="174.4" y="267.7">13</text>
<text x="217" y="268.6" transform="rotate(-90 217 268.6)">1</text>
<text x="219.6" y="268.6" transform="rotate(-90 219.6 268.6)">2</text>
<text x="225.6" y="269.4" transform="rotate(-90 225.6 269.4)">SW_DIP_x02</text>
<text x="238.6" y="268.1" transform="rotate(-90 238.6 268.1)">1</text>
<text x="107.9" y="270.5">5</text>
<text x="111.9" y="271.7">CAN_LO</text>
<text x="130.9" y="271.7">In_5</text>
<text x="137.6" y="270.5">5</text>
<text x="169.5" y="273.7">A0</text>
<text x="170.6" y="271.1">G</text>
<text x="174.4" y="270.3">14</text>
<text x="174.4" y="272.8">15</text>
<text x="242.6" y="271.2" transform="rotate(-90 242.6 271.2)">SW_DIP_x01</text>
<text x="101.6" y="277.9">Screw_Terminal_01x05</text>
<text x="123.7" y="277.9">Screw_Terminal_01x05</text>
<text x="163.7" y="276.4">Conn_01x15_Socket</text>
<text x="182.9" y="276.4">J5</text>
<text x="214.2" y="277.6" transform="rotate(-90 214.2 277.6)">GND</text>
<text x="220.5" y="278.1" transform="rotate(-90 220.5 278.1)">+5VD</text>
<text x="237.6" y="278.4" transform="rotate(-90 237.6 278.4)">CAN_HI</text>
<text x="349" y="280.9">2023.11.01</text>
<text x="10.4" y="285.8">F</text>
<text x="35" y="286.8">1</text>
<text x="85" y="286.8">2</text>
<text x="135" y="286.8">3</text>
<text x="185" y="286.8">4</text>
<text x="235" y="286.8">5</text>
<text x="285" y="286.8">6</text>
<text x="335" y="286.8">7</text>
<text x="385" y="286.8">8</text>
<text x="408.4" y="285.8">F</text>
</g>
</svg>
